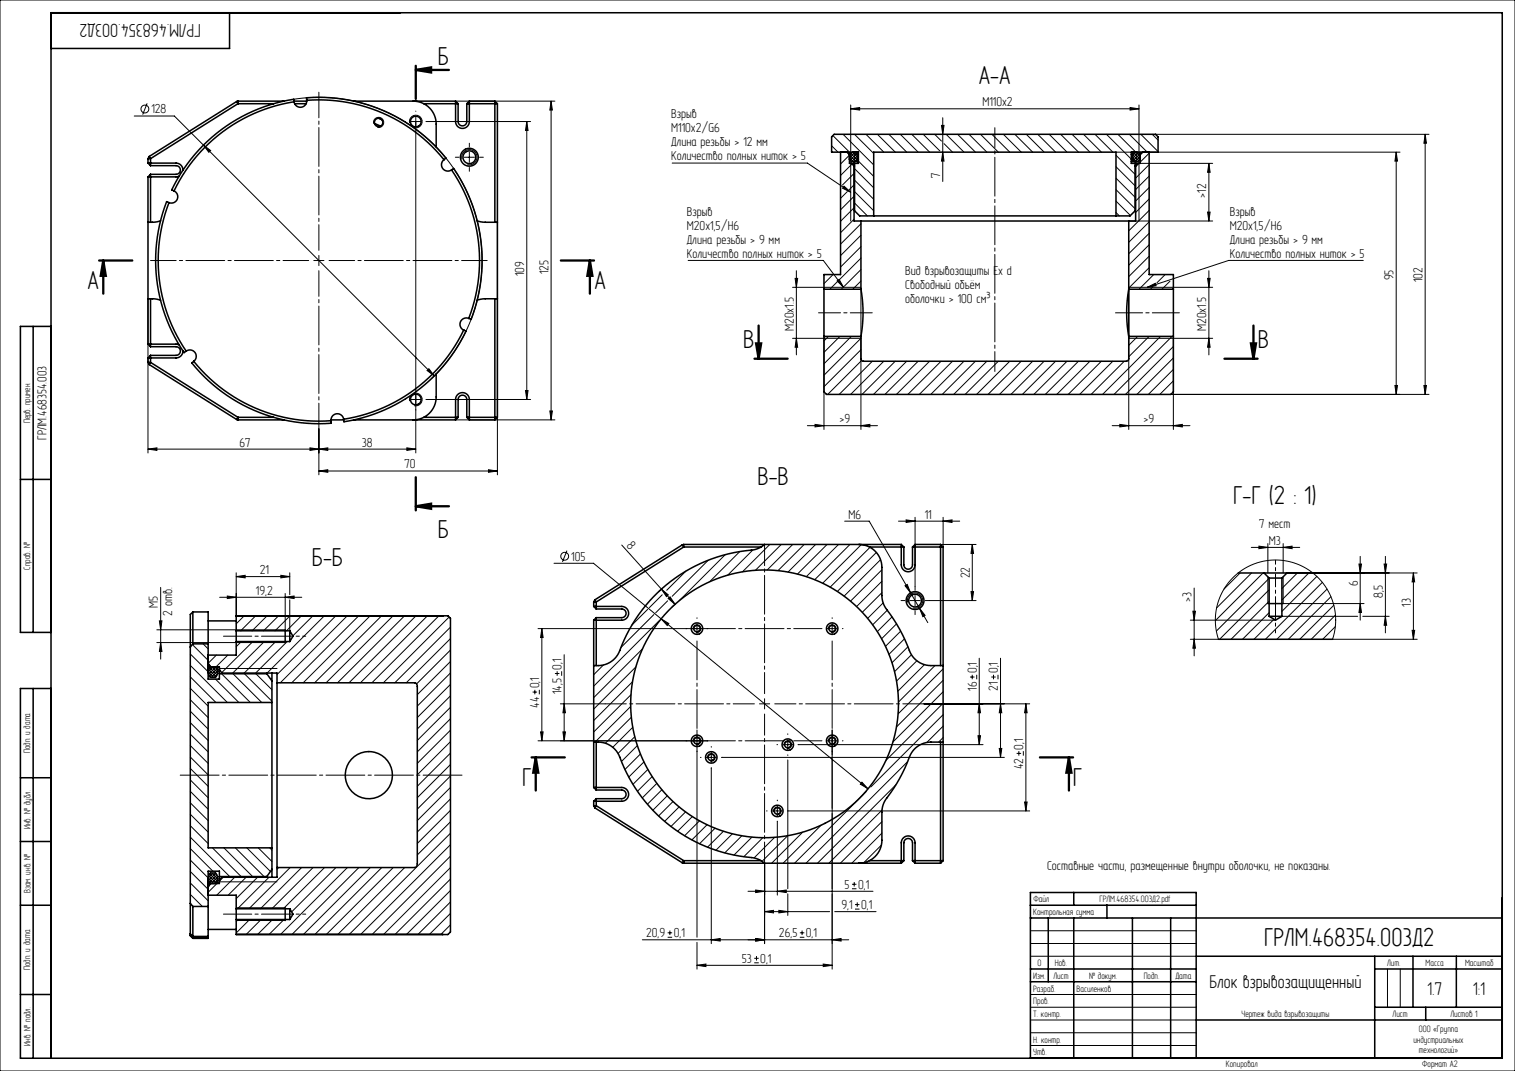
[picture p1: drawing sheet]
<svg xmlns="http://www.w3.org/2000/svg" width="594mm" height="420mm" viewBox="0 0 594 420" stroke-linecap="round" stroke-linejoin="round" font-family="sans-serif">
<g fill="none" stroke="#000" stroke-width=".39">
<path d="M0 0h594v420h-594zM115.2 38.9a64 64 0 0 1 67.2 35 64 64 0 0 1-13.2 74.6M178.6 39.7h39M216.1 39.7v125M216.1 39.7l.5 3.5h-1zM52.6 45.5h15.8l11.4 11.4M57.7 40.5l-1.8 4.4M79.8 56.9l2.8 2.1-.7 .7zM79.8 56.9l90.5 90.5M146.5 48.5a2 2 0 0 1 1.8-2.5 2 2 0 0 1 2.1 2.2 2 2 0 0 1-2.5 1.7M160.6 48.3a2.5 2.5 0 0 1 1.5-3 2.5 2.5 0 0 1 3.2 1.2 2.5 2.5 0 0 1-.3 2.7 2.5 2.5 0 0 1-2.6 .9M161 47.7h4"/>
<path d="M163 45.7v131.9M167.1 47.7h40.9M184 59.7v4M206.5 47.7l.5 3.5h-1zM206.5 47.7v109M326.1 57.2l2.5 2.5M326.6 53.2l6.5 6.5M329.7 59.7l-.1 .1M330.6 52.7l12 12M333.5 41.2v45.5M333.5 42.7h113.1M333.5 42.7l3.5-.5v1z"/>
<path d="M334.1 59.8l-4.5 4.5M334.3 59.8l1.8 1.7M335 52.7l7.6 7.5M335.2 59.9l-2.1 2.1 1.4 1.4M339.5 52.7l7 7M344 52.7l7 7M348.5 52.7l7 7M353 52.7l7 7M357.5 52.7l7 7M362 52.7l6.5 6.5M366.5 52.7l2.6 2.6M369.1 49.2h1l-.5 3.5z"/>
<path d="M369.6 59.7l.5 3.5h-1zM369.6 46.2v25M370.1 56.3l3.4 3.4M371 52.7l7 7M375.5 52.7l7 7M379.9 52.7l7 7M384.4 52.7l7 7M388.9 52.7l7 7M393.4 52.7l7 7M397.9 52.7l7 7M402.4 52.7l7 7M406.9 52.7l7 7"/>
<path d="M411.4 52.7l7 7M415.9 52.7l7 7M420.4 52.7l7 7M424.8 52.7l7 7M429.3 52.7l7 7M433.8 52.7l9.8 9.7M437.6 59.7h111.3M438.3 52.7l7 7M442.8 52.7l7 7M443.1 42.2l3.5 .5-3.5 .5zM445.2 59.8l-1.1 1.2M445.4 59.8l1.7 1.6"/>
<path d="M446.2 59.9l-2.1 2.2M446.6 41.2v45.5M447.3 52.7l6.8 6.7M451.8 52.7l2.3 2.2M453.1 52.7h107.2M547.4 59.7l.5 3.5h-1zM547.4 59.7v95M558.8 52.7l.5 3.5h-1zM558.8 52.7v102M181.1 62.4a3 3 0 0 1 2.7-3.7 3 3 0 0 1 3.2 3.2 3 3 0 0 1-3.8 2.7M182 61.7h4M263.6 63.9h53l16.9 11.5"/>
<path d="M329.6 73.3h.1M330.9 73l2.6 2.4-3.1-1.6zM332.3 75.1l-2.7 2.7M333.1 60.8l2.3 2.3M333.5 60.1l2.5 2.5M334.1 64.3l-4.5 4.5M334.9 68l-4.6 4.6M334.9 72.5l-1.9 1.9M334.9 77l-5.3 5.3M335.1 79.6l5 5.1M335.1 75.1l7.5 7.5M335.1 70.6l7.5 7.5"/>
<path d="M335.1 66.2l7.5 7.5M335.8 60.3l-2.5 2.5M336.1 62.3l-1 1M336.1 61.2l-2.1 2.1M336.6 63.2l6 6M437.6 78.9l5.6 5.6M437.6 74.4l7.5 7.5M437.6 69.9l7.5 7.5M437.6 65.4l7.5 7.5M437.6 60.9l7.5 7.5M444.1 60.7l2.4 2.4M444.1 61.8l1.5 1.6"/>
<path d="M444.6 60l2.5 2.5M445.1 64.1h30.4M446.6 64.1l-1.3 1.3M446.9 60.4l-2.5 2.5M447.1 62.4l-.8 .8M447.1 61.3l-2 2M450.6 60.1l-3.5 3.5M450.6 64.6l-5.3 5.3M450.6 69.1l-5.3 5.3M450.6 73.5l-5.3 5.3M450.6 78l-5.3 5.3M474 64.1l.5 3.5h-1z"/>
<path d="M474 64.1v22.6M195 87.2v99M334.9 81.5l-5.3 5.3M334.9 86l-5.3 5.3M337.6 87.8l-8 8M337.6 92.2l-8 8M337.6 96.7l-8 8M437.6 83.3l1.3 1.4M442.6 86.7h32.9M450.6 82.5l-8 8M450.6 87l-8 8M450.6 91.5l-8 8"/>
<path d="M450.6 96l-8 8M473.5 83.2h1l-.5 3.5zM58 117.2v60.4M123 102.2h4M125 100.2v4M269.8 102.1h53l7.9 10.6M311.7 109.2h1l-.5 3.5zM312.2 106.2v33M326.5 107.8l-3.4 3.4M328.2 110.2l.8-.6 1.7 3.1zM328.4 110.4l-3 3M330.3 113l-.4 .4"/>
<path d="M337.6 101.2l-8.5 8.5M337.6 105.7l-6.6 6.5M337.6 110.2l-3.3 3.2M337.6 112.7h-26.9M337.6 113.4v55M442.6 113.4v55M442.6 112.7h32.9M449.8 112.7l3.2-1.6 .3 .9zM450.6 100.5l-8 8M450.6 105l-8 8M452 112.5l-.9 .9M452.4 107.7l-5.8 5.7"/>
<path d="M456.8 107.7l-3.2 3.2M458.7 110.3l-3.1 3.1M473.5 109.2h1l-.5 3.5zM474 106.2v33M534.5 102.1h-52.8l-31.9 10.6M312.2 132.7l.5 3.5h-1zM323.1 131.9v36.5M324.8 131.9l-1.7 1.8M329.3 131.9l-6.2 6.3M333.8 131.9l-10.7 10.8M337.6 132.7l-14.5 14.5M337.6 137.1l-14.5 14.6"/>
<path d="M337.6 132.7h-26.9M442.6 132.7h32.9M446.1 131.9l-3.5 3.5M450.6 131.9l-8 8M455 131.9l-22.7 22.8M459.5 131.9l-22.7 22.8M460.1 135.9l-18.8 18.8M460.1 131.9v36.5M474 132.7l.5 3.5h-1zM161 156.7h4M161.2 155a2.5 2.5 0 0 0-.6 2.3M162.1 154.4a2.5 2.5 0 0 1 3.4 2.1 2.5 2.5 0 0 1-3.1 2.6"/>
<path d="M167.1 156.7h40.9M167.4 145.3l.8-.7 2.1 2.8zM206 153.2h1l-.5 3.5zM337.8 141.4l-13.3 13.3M342 141.7l-13 13M346.5 141.7l-13 13M351 141.7l-13 13M355.5 141.7l-13 13M360 141.7l-13 13M364.5 141.7l-13 13M369 141.7l-13 13M373.4 141.7l-13 13"/>
<path d="M377.9 141.7l-13 13M382.4 141.7l-13 13M386.9 141.7l-13 13M391.4 141.7l-13 13M395.9 141.7l-13 13M400.4 141.7l-13 13M404.9 141.7l-13 13M409.4 141.7l-13 13M413.9 141.7l-13 13M418.4 141.7l-13 13M422.8 141.7l-13 13M427.3 141.7l-13 13"/>
<path d="M431.8 141.7l-13 13M436.3 141.7l-13 13M440.8 141.7l-13 13M459.1 154.7h101.2M460.1 140.4l-14.3 14.3M460.1 144.9l-9.8 9.8M460.1 149.4l-5.4 5.3M546.9 151.2h1l-.5 3.5zM558.3 151.2h1l-.5 3.5zM58 176.1l3.5-.5v1zM58 176.1h105M121.5 175.6l3.5 .5-3.5 .5z"/>
<path d="M125 168.2v18M125 176.1l3.5-.5v1zM159.5 175.6l3.5 .5-3.5 .5zM178.6 164.7h39M215.6 161.2h1l-.5 3.5zM316.6 166.9h27.5M319.6 166.4l3.5 .5-3.5 .5zM337.6 166.9l3.5-.5v1zM436.1 166.9h30.5M439.1 166.4l3.5 .5-3.5 .5zM460.1 166.9l3.5-.5v1zM125 184.7l3.5-.5v1z"/>
<path d="M125 184.7h70M191.5 184.2l3.5 .5-3.5 .5zM222.3 215.9l-1.8 4.4M243.8 213.7l20.9 23.3M277.7 219.7l-14.2 14.1M284.4 217.5l-18.1 18.1M290.1 216.3l-11.9 11.8M295.2 215.7l-9.9 9.9M301.8 213.5l-10.7 10.7M306.3 213.5l-10.1 10.1M310.8 213.5l-10 10M315.3 213.5l-10.3 10.3"/>
<path d="M319.8 213.5l-10.8 10.8M324.3 213.5l-11.6 11.6M328.8 213.5l-12.7 12.6M331.2 204.4h9.6l16.2 28.1M333.3 213.5l-13.9 13.8M337.7 213.6l-15.1 15.1M341.1 214.6l-15.6 15.7M343.6 216.6l-15.3 15.3M345.2 219.5l-14.2 14.3M352.3 204.4h24M355.3 203.9l3.5 .5-3.5 .5zM358.8 202.9v27.1"/>
<path d="M368.8 213.5h13.9M369.8 204.4l3.5-.5v1zM369.8 202.9v11.6M381.2 213.5l.5 3.5h-1zM381.2 213.5v22M490.6 214.7h19M493.6 214.2l3.5 .5-3.5 .5zM497.1 213.2v11.5M503.1 214.7l3.5-.5v1zM503.1 213.2v11.5M533.3 218.2v25M543.2 218.2v30"/>
<path d="M63 230.3v28.2M86.1 234.2h32.2M89.1 233.7l3.5 .5-3.5 .5zM92.6 226.1l3.5-.5v1zM92.6 224.6v16.9M92.6 226.1h21M110.1 225.6l3.5 .5-3.5 .5zM111.8 234.2l3.5-.5v1zM111.8 232.7v14.3h-50.3M113.6 224.6v8.6M113.6 235.2v12.2M217.2 220.9h15.5l107.6 88.4"/>
<path d="M253.9 239l-6.2 6.2M259.3 231l2.7 2.3-.7 .7zM259.3 231l-1.1 1M259.6 233.3l-5 5M261.8 235.6l-4.7 4.7M262 234.7l.7-.7 2 3zM264.7 237l-1.1 1M268.9 224l-7.5 7.5M345.8 223.4l-12.3 12.4M345.8 227.9l-10 10M345.8 232.4l-7.7 7.7M346.3 236.4l-6.1 6.1"/>
<path d="M347.9 239.3l-5.7 5.7M354.8 229.7l.9-.5 1.3 3.3zM355.9 236.3a3 3 0 0 1 2.6-3.8 3 3 0 0 1 3.3 3.3 3 3 0 0 1-3.8 2.6M356.8 235.5h4M357 232.5l6.8 11.7M358.8 233.5v4M360.5 238.5l2.2 2.8-.9 .5zM364.3 235.5h18.4M380.7 232h1l-.5 3.5zM467.7 239.7h1l-.5 3.5zM468.2 230.6v26.6M486.2 224.7l-6.3 6.3"/>
<path d="M490.7 224.7l-13.7 13.7M495.2 224.7l-18.7 18.7M497.1 226.2v10.5M497.6 226.8l-20.7 20.7M497.6 231.3l-19.4 19.4M497.6 235.8l-14.9 14.9M503.1 226.2v10.5h31.7M504.6 224.7h51.1M508.7 224.7l-6.1 6.1M513.2 224.7l-10.6 10.6M516.3 226.1l-13.7 13.7M518.5 228.4l-22.3 22.3"/>
<path d="M520.3 231l-19.7 19.7M521.8 234l-16.7 16.7M523 237.4l-13.4 13.3M532.8 221.2h1l-.5 3.5zM533.3 236.7l.5 3.5h-1zM542.7 221.2h1l-.5 3.5zM554.2 224.7l.5 3.5h-1zM554.2 224.7v26M62.5 243.5h1l-.5 3.5zM63 252l.5 3.5h-1zM74.6 256.5l7 7M75.4 252.8l6.2 6.2"/>
<path d="M79.6 252.5l2 2M84.8 256.9l-3.2 3.2M89.3 256.9l-4.6 4.6M94.6 251.6l-2 2M95.7 241.5l-3.1 3.1M99.1 251.6l-12.2 12.2M100.2 241.5l-5.8 5.9M103.6 251.6l-12.3 12.3M104.7 241.5l-5.9 5.9M108.1 251.6l-12.4 12.3M109.2 241.5l-5.9 5.9M111.8 252h-50.3"/>
<path d="M112.6 251.6l-12.4 12.3M113.7 241.5l-5.9 5.9M118.2 241.5l-5.9 5.9M122.6 241.5l-7.8 7.9M127.1 241.5l-22.4 22.4M131.6 241.5l-23 23.1M136.1 241.5l-26.2 26.3M140.6 241.5l-26.2 26.3M145.1 241.5l-26.2 26.3M149.6 241.5l-26.2 26.3M154.1 241.5l-26.2 26.3M158.6 241.5l-26.3 26.3"/>
<path d="M163.1 241.5l-26.3 26.3M167.5 241.5l-26.2 26.3M172 241.5l-26.2 26.3M176.1 242l-25.8 25.8M176.6 245.9l-21.8 21.9M176.6 250.4l-17.3 17.4M176.6 254.9l-13.3 13.3M176.6 259.4l-13 13M210.9 246.5h66.6M212.4 246.5v44M212.4 246.5l.5 3.5h-1zM221.2 256.8v33.7"/>
<path d="M251.9 254.5l-19.1 19.1M256.4 241l-13 12.9M258.3 243.6l-25.5 25.5M259.2 242.7l3 1.8-.6 .8zM271.8 246.9a1.5 1.5 0 0 1 1.3-1.9 1.5 1.5 0 0 1 1.7 1.6 1.5 1.5 0 0 1-1.9 1.4M273.3 244.5v4M324.8 246.9a1.5 1.5 0 0 1 1.3-1.9 1.5 1.5 0 0 1 1.7 1.6 1.5 1.5 0 0 1-1.9 1.4M349.8 241.9l-5.8 5.8M351.5 244.7l-5.8 5.8M353.1 247.5l-5.9 6M354.6 250.5l-6 6.1M356 253.6l-6.3 6.3"/>
<path d="M357.4 256.8l-6.7 6.6M359.5 259.1l-8 8M383.9 258.1v33.9M392.3 258.1v38.9M466.7 243.2h33.4M468.2 250.7l.5 3.5h-1zM497.6 240.3l-10.4 10.4M499.5 242.8l-7.8 7.9M502.6 241.7h29.7M523.6 245.7l-5 5M523.6 241.2l-9.5 9.5M534.3 241.7h10.4"/>
<path d="M543.2 241.7l.5 3.5h-1zM553.7 247.2h1l-.5 3.5zM555.7 250.7h-33.2l1.1-5.5-.2-5.5-1.5-5.5-2.6-4.8-3.8-4.1-4.6-3.1-5.2-1.9-5.6-.7-5.6 .7-5.1 1.9-4.7 3.1-3.8 4.1-2.7 5-1.4 5.2-.2 5.7 1.1 5.4h-11M74.6 278.9l7 7M74.6 274.4l7 7M74.6 269.9l7 7M74.6 265.4l10.1 10.1M74.6 260.9l14.6 14.6M81.7 263.6l2.1 2M81.8 262.6l2.9 2.8M82.1 265.1l.6 .5M82.2 261.8l2.9 2.9"/>
<path d="M83 261.5l2.3 2.3M83.6 261.5l-1.9 1.9M84.1 261.5l1 1M84.5 266.3l9.1 9.2M84.6 261.6l-2.8 2.8M85 262.3l-2.8 2.9M85.2 264.4l-1.2 1.2M85.3 263.2l-2.4 2.4M86 262.2h22.6M86.9 264.2l11.2 11.3M91.4 264.2l11.2 11.3M95.8 264.2l10.8 10.8"/>
<path d="M100.3 264.2l6.3 6.3M176.6 263.9l-13 13M176.6 268.4l-13 13M176.6 272.9l-13 13M176.6 277.4l-13 13M208.8 271.4h1.8M209.7 270.5v1.8M211.5 270.5v1.8M217.6 264.1h1.7M218.5 263.2v1.8M219.7 276h17.6M220.2 263.2v1.8"/>
<path d="M221.2 276l.5 3.5h-1zM236.6 260.8l-3.8 3.8M247.3 277l-14 14M247.4 272.4l-14.6 14.7M248 267.3l-15.2 15.3M249.3 261.5l-16.5 16.6M297.8 276h4M299.8 274v4M362.3 276h41.4M362.5 260.6l-10.5 10.5M366.6 261l-14.3 14.3M369.8 262.3l-17.7 17.7"/>
<path d="M369.8 266.8l-18.3 18.3M369.8 271.3l-19.7 19.7M369.8 275.8l-22.4 22.4M380.3 265.5h1.8M381.2 264.6v1.8M382.9 264.6v1.8M383.9 276l.5 3.5h-1zM388.7 265.5h1.7M389.5 264.6v1.8M391.3 264.6v1.8M392.3 276l.5 3.5h-1zM402.2 276v42"/>
<path d="M402.2 276l.5 3.5h-1zM74.6 296.9l7 7M74.6 292.4l7 7M74.6 287.9l7 7M74.6 283.4l7 7M176.6 281.9l-13 13M176.6 286.4l-13 13M176.6 290.8l-13 13M176.6 295.3l-13 13M176.6 299.8l-13 13M210.9 290.5h66.6M211.9 287h1l-.5 3.5z"/>
<path d="M220.7 287h1l-.5 3.5zM247.5 281.3l-10.2 10.2M248.1 285.2l-7.8 7.9M248.9 288.9l-6.6 6.6M249.9 292.4l-6.2 6.2M251.1 295.7l-6.1 6.1M252.5 298.8l-6 5.9M271.8 290.9a1.5 1.5 0 0 1 1.3-1.9 1.5 1.5 0 0 1 1.7 1.6 1.5 1.5 0 0 1-1.9 1.4M273.3 286.3v3.2M273.3 291.5v76M276.9 297h4M277.4 297.4a1.5 1.5 0 0 1 1.3-1.9 1.5 1.5 0 0 1 1.7 1.6 1.5 1.5 0 0 1-1.9 1.4"/>
<path d="M278.9 295v4M283.1 297h110.7M306.9 292h4M307.4 292.4a1.5 1.5 0 0 1 1.3-1.9 1.5 1.5 0 0 1 1.7 1.6 1.5 1.5 0 0 1-1.9 1.4M308.9 290v4M308.9 298v50.5M313.1 292h72.3M324.8 290.9a1.5 1.5 0 0 1 1.3-1.9 1.5 1.5 0 0 1 1.7 1.6 1.5 1.5 0 0 1-1.9 1.4M326.3 286.3v93.8M355.9 298.7l-39.9 39.8M369.8 280.3l-28.4 28.3M369.8 284.8l-6.4 6.4"/>
<path d="M369.8 289.3l-1.8 1.7M383.4 288.5h1l-.5 3.5zM391.8 293.5h1l-.5 3.5zM398.6 295.5h1.8M399.5 294.6v1.7M401.2 294.6v1.7M74.6 319.3l7 7M74.6 314.8l7 7M74.6 310.3l7 7M74.6 305.8l7 7M74.6 301.4l7 7M176.6 304.3l-13 13"/>
<path d="M176.6 308.8l-13 13M176.6 313.3l-13 13M176.6 317.8l-13 13M254 301.7l-5.8 5.9M255.7 304.5l-5.8 5.8M257.5 307.2l-5.7 5.7M259.5 309.7l-5.7 5.7M261.6 312.1l-5.6 5.6M263.9 314.3l-5.7 5.7M266.3 316.4l-5.7 5.7M268.8 318.4l-5.7 5.7M278.9 301.3v68.7"/>
<path d="M302.8 318h4M303.3 318.4a1.5 1.5 0 0 1 1.3-1.9 1.5 1.5 0 0 1 1.7 1.6 1.5 1.5 0 0 1-1.9 1.4M304.8 316v4M309 318h94.7M337.9 306.7l2.4 2.6-3-1.8zM339.6 310.4l-28.1 28.1M345.8 317.7l-20.8 20.8M351.3 307.7l-30.8 30.8M401.7 314.5h1l-.5 3.5zM74.6 337.3l7 7M74.6 332.8l8.9 8.8M74.6 328.3l15.5 15.4"/>
<path d="M74.6 323.8l7 7M83.3 332.5l11.3 11.2M87.8 332.5l11.2 11.2M92.3 332.5l11.2 11.2M96.8 332.5l9.2 9.3M101.2 332.5l5.4 5.3M105.7 332.5l.9 .9M176.6 322.3l-13 13M176.6 326.8l-39.6 39.6M176.6 331.3l-35.2 35.1M176.6 335.7l-30.7 30.7M271.5 320.2l-5.8 5.8"/>
<path d="M274.3 321.9l-5.9 5.9M277.2 323.4l-5.9 6M280.4 324.8l-6.1 6.1M283.7 326l-6.3 6.2M287.1 327l-6.4 6.4M290.9 327.8l-6.7 6.7M294.8 328.3l-7 7M299.1 328.5l-7.5 7.5M299.8 338.5v31.5M303.7 328.4l-8.1 8M304.8 322.3v28.7M308.8 327.7l-10 10.1"/>
<path d="M314.7 326.3l-12.2 12.2M322 323.6l-15 14.9M345.6 331.4l-6.9 6.9M345.8 322.2l-16.3 16.3M345.8 326.7l-11.8 11.8M74.6 350.7l4.7 4.8M74.6 346.3l7 7M74.6 341.8l7 7M81.7 344.4l2.1 2.1M81.9 343.4l2.8 2.8M82 345.8l.7 .7M82.3 342.7l2.8 2.8"/>
<path d="M83.1 342.3l2.2 2.3M83.6 342.3l-1.9 1.9M84.2 342.3l.9 .9M84.6 342.5l-2.8 2.7M85 343.1l-2.9 2.9M85.1 346.5l-3.5 3.4M85.2 345.2l-1.3 1.3M85.3 344l-2.5 2.5M86 345.8h22.6M87.5 344l-1.5 1.5M92 344l-7 7.1M92.6 356h19.2"/>
<path d="M96.5 344l-7 7.1M101 344l-8.4 8.4M105.5 344l-12.4 12.4M109.3 340.2l-.7 .7M113.8 340.2l-16.2 16.2M118.3 340.2l-16.2 16.2M122.8 340.2l-16.2 16.2M127.2 340.2l-16.1 16.2M131.7 340.2l-17.4 17.4M136.2 340.2l-26.2 26.2M140.7 340.2l-26.2 26.2M145.2 340.2l-26.2 26.2"/>
<path d="M149.7 340.2l-26.2 26.2M154.2 340.2l-26.2 26.2M158.7 340.2l-26.2 26.2M176.6 340.2l-26.2 26.2M176.6 344.7l-21.7 21.7M176.6 349.2l-17.2 17.2M176.6 353.7l-12.7 12.7M176.6 358.2l-8.2 8.2M293.3 349.5h49M296.3 349l3.5 .5-3.5 .5zM299.8 357.5l3.5-.5v1zM299.8 357.5h25.5"/>
<path d="M304.8 349.5l3.5-.5v1zM305.4 357l3.5 .5-3.5 .5zM308.9 350.5v8.5M327.3 357.5h16.2M334 348.5h1.8M334 346.8h1.8M334.9 345.9v1.8M335.2 356.5h1.8M335.2 354.7h1.8M336.1 353.9v1.7M92.6 361h19.2M93.4 360.6l-.8 .8"/>
<path d="M97.9 360.6l-5.3 5.3M102.4 360.6l-5.9 5.8M106.9 360.6l-5.9 5.8M111.4 360.6l-5.9 5.8M176.6 362.7l-3.7 3.7M251.8 368.5h81M261.8 367.6h1.7M261.8 365.8h1.7M262.7 364.9v1.8M273.3 378.6l3.5-.5v1zM273.3 369.5v10.6M273.3 378.6h53"/>
<path d="M278.9 368.5l3.5-.5v1zM295.7 377.6h1.8M295.7 375.8h1.8M296.3 368l3.5 .5-3.5 .5zM296.6 374.9v1.8M313.6 367.6h1.8M313.6 365.8h1.8M314.5 364.9v1.8M322.8 378.1l3.5 .5-3.5 .5zM326.3 368.5l3.5-.5v1zM404 365h65M404 370h65"/>
<path d="M404 375h65M544 380v15M549 380v15M404 400h65M404 395h65M404 390h65M404 410h65M404 405h65"/>
<circle cx="56.8" cy="42.7" r="1.54"/>
<circle cx="221.4" cy="218.1" r="1.54"/>
</g>
<path d="M442.6 113.4v18.5M497.6 236.7h5M111.8 247.4v4.2M111.8 356.4v4.2" fill="none" stroke="#000" stroke-width=".6" stroke-linecap="butt"/>
<path d="M163 27.4l6-1v2zM40.5 102.2l1 6h-2zM231.3 102.2l1 6h-2zM296.4 134.7h2l-1 6zM490.5 134.7h2l-1 6zM163 198.5l6-1v2zM210.1 297l1 6h-2zM419.1 297l1 6h-2z" fill="none" stroke="#000" stroke-width=".9" stroke-linecap="butt"/>
<path d="M125 98.2v-62M121 102.2h-62M125 106.2v62M129 102.2h62" fill="none" stroke="#000" stroke-width=".39" stroke-dasharray="15.2 1.3 1.3 1.3" stroke-dashoffset="5.2"/>
<g fill="none" stroke="#000" stroke-width=".39" stroke-dasharray="15.2 1.3 1.3 1.3">
<path d="M159 47.7h-.1M163 43.7v-.1M163 51.7v.1M167 47.7h.1M184 57.7v-1.5M180 61.7h-1.5M184 65.7v1.5M188 61.7h1.5M159 156.7h-.1M163 152.7v-.1M167 156.7h.1M163 160.7v.1"/>
<path d="M354.8 235.5h-1.5M358.8 231.5v-1.5M358.8 239.5v1.5M362.8 235.5h1.5M269.3 246.5h-.3M273.3 242.5v-.2M326.3 246.5v-2M326.3 246.5h-2M326.3 246.5v2M326.3 246.5h2M326.3 242.5v-.2M330.3 246.5h.2"/>
<path d="M269.3 290.5h-.3M273.3 290.5v-2M273.3 290.5h-2M273.3 290.5v2M273.3 290.5h2M273.3 294.5v.3M274.9 297h-.3M278.9 293v-.2M282.9 297h.2M304.9 292h-.3M308.9 288v-.2M308.9 296v.3"/>
<path d="M312.9 292h.2M326.3 290.5v-2M326.3 290.5h-2M326.3 290.5v2M326.3 290.5h2M326.3 294.5v.3M330.3 290.5h.2M278.9 301v.3M300.8 318h-.3M304.8 314v-.2M308.8 318h.2M304.8 322v.3"/>
</g>
<path d="M295.8 276h-58.5M299.8 272v-58.5M303.8 276h58.5M299.8 280v58.5" fill="none" stroke="#000" stroke-width=".39" stroke-dasharray="15.2 1.3 1.3 1.3" stroke-dashoffset="6.9"/>
<path d="M277.3 246.5h45M277.3 290.5h45" fill="none" stroke="#000" stroke-width=".39" stroke-dasharray="15.2 1.3 1.3 1.3" stroke-dashoffset="4.2"/>
<path d="M273.3 286.5v-36M326.3 286.5v-36" fill="none" stroke="#000" stroke-width=".39" stroke-dasharray="15.2 1.3 1.3 1.3" stroke-dashoffset="-.9"/>
<g fill="none" stroke="#000" stroke-width=".6">
<path d="M90 5v14h-70M92.8 39.8l.5 .9M92.8 39.8l-34.3 21.6M93.3 39.7h17.9M93.3 39.7v1M93.3 39.7l-.5 .1M115.3 39.7h5M115.3 39.9l-.1-1a64 64 0 0 0-47.9 35.6l.9 .4M115.3 39.9h.1M115.3 39.9a63 63 0 0 0-47.1 35M120.3 39.3l-.2-1a64 64 0 0 1 54.8 23.7l-.8 .6M120.3 39.3h.1"/>
<path d="M120.3 39.3a63 63 0 0 1 53.8 23.3M120.3 39.3a2.5 2.5 0 0 1-2.2 2.8 2.5 2.5 0 0 1-2.8-2.2M138.8 39.7h39.8M162 39.7a9 9 0 0 1 9 9v9M178.6 39.7v8a2.7 2.7 0 0 0 2.7 2.7 2.7 2.7 0 0 0 2.7-2.7v-8M178.6 39.7l1 1M184 39.7h10M184 39.7l-1 1M194 39.7v47.5M194 39.7l1 1M93.3 40.7h14M93.3 40.7l-34.3 21.5"/>
<path d="M115.5 40.7h4.5M146.8 48.4l2.4 1.1M148.4 46.4l1.3 .5M166.1 40.7h13.5M179.6 40.7v7a1.7 1.7 0 0 0 1.7 1.7 1.7 1.7 0 0 0 1.7-1.7v-7M183 40.7h12M195 40.7v123M329.6 59.7v48h-6.5v5.7M332.1 59.7l1 1M334.6 59.8h2M443.6 59.8h2M448.1 59.7l-1 1"/>
<path d="M450.6 59.7v48h9.5v5.7M58 64h11a2.7 2.7 0 0 1 2.7 2.7M58 62.2v1.8M58 69.4v65.6M58 64l1 1M58 62.2h1M58.5 61.4l.5 .8M58.5 61.4l-.5 .8M59 65h10a1.7 1.7 0 0 1 1.7 1.7 1.7 1.7 0 0 1-1.7 1.7h-10M59 62.2v2.8M59 68.4v18.8M59 68.4l-1 1"/>
<path d="M66.3 79.5l-1-.4a64 64 0 0 0 6.9 59.2l.8-.6M66.3 79.5a63 63 0 0 0 6.7 58.2M68.2 74.9h.1M68.2 74.9a2.5 2.5 0 0 1 1.3 3.2 2.5 2.5 0 0 1-3.2 1.4M70.2 69.1l-1.2 .3h-11M174.1 62.6a2.5 2.5 0 0 0-.5 3.5 2.5 2.5 0 0 0 3.4 .5M174.1 62.6h.1M177 66.6a63 63 0 0 1 6.8 58.3M177 66.6l.8-.6a64 64 0 0 1 6.9 59.3l-.9-.4M333.1 62.5a1.8 1.8 0 0 0 3 0M333.9 64.1h1.2M333.9 64.1l1 1"/>
<path d="M334.6 63.4h2M334.9 65.1h.2M334.9 65.1v21.6h2.7M335.1 64.1h1.5v-4.4h-10.5v-6l1-1h126l1 1v6h-10.5v4.4h1.5M335.1 64.1v18.6l2 2h5.5M336.1 62.5h.5M336.1 60.6h.5M336.1 60.6a1.8 1.8 0 0 0-3 0v3.5h.8M336.1 60.6v1.9M443.6 63.4h2M443.6 62.5h.5M443.6 60.6h.5"/>
<path d="M444.1 62.5a1.8 1.8 0 0 0 3 0M444.1 60.6a1.8 1.8 0 0 1 3 0v3.5h-.8M444.1 60.6v1.9M445.1 65.1h.2M445.1 64.1h1.2M445.1 64.1v18.6l-2 2h-5.5M445.3 65.1v21.6h-2.7M446.3 64.1l-1 1M62.9 86.6l-2.2 .5-2.7 .1M187.1 86.6l2.2 .5 5.7 .1M337.6 86.7h105M337.6 86.7v26.7"/>
<path d="M342.6 84.7h95M342.6 84.7v-25h95v25M442.6 86.7v26.7M58 117.2h2.7l2.2 .5M59 117.2v18.8M194 117.2v47.5M195 117.2h-5.7l-2.2 .5M323.1 113.4v18.5M323.1 113.4h14.5M337.6 113.4a52.5 52.5 0 0 1 0 18.5M442.6 113.4a52.5 52.5 0 0 0 0 18.5M442.6 113.4h17.5"/>
<path d="M460.1 113.4v18.5M13 128v120M20 128h-12v120h12M58 135h11l1.2 .3M58 135l1 1M59 136h10a1.7 1.7 0 0 1 1.7 1.7 1.7 1.7 0 0 1-1.7 1.7h-10M59 139.4v2.7M59 139.4l-1 1M71.7 137.6a2.7 2.7 0 0 1-2.7 2.8h-11M73 137.7a2.5 2.5 0 0 1 3.5 .5 2.5 2.5 0 0 1-.5 3.5M181.8 129.5a63 63 0 0 1-47.1 34.9M181.8 129.5h.1"/>
<path d="M181.8 129.5l.9 .4a64 64 0 0 1-47.8 35.5l-.2-1M183.8 124.9a2.5 2.5 0 0 0-3.3 1.3 2.5 2.5 0 0 0 1.3 3.3M183.8 124.9h.1M323.1 131.9h14.5M323.1 131.9v21.8l1 1h135l1-1v-21.8M442.6 131.9l-.1 9-.4 .6-.5 .2h-103l-.6-.2-.4-.6v-9M442.6 131.9h17.5M58 140.4v1.7M58 142.1h1M58 142.1l.5 .9M58.5 143l34.3 21.5M59 142.1l34.3 21.6"/>
<path d="M59 142.1l-.5 .9M75.9 141.7l-.7 .6a64 64 0 0 0 54.7 23.7l-.1-1M76 141.7a63 63 0 0 0 53.8 23.3M76 141.7h-.1M171 146.7v9a9 9 0 0 1-9 9M92.8 164.5l.5 .2M93.3 164.7h17.9M93.3 163.7h14M93.3 163.7l-.5 .8M93.3 163.7v1M129.8 164.7h5M134.7 164.4a2.5 2.5 0 0 0-2.7-2.1 2.5 2.5 0 0 0-2.2 2.7"/>
<path d="M138.8 164.7h39.8M166.1 163.7h13.5M178.6 164.7v-8a2.7 2.7 0 0 1 2.7-2.7 2.7 2.7 0 0 1 2.7 2.7v8M179.6 163.7v-7a1.7 1.7 0 0 1 1.7-1.7 1.7 1.7 0 0 1 1.7 1.7v7M179.6 163.7l-1 1M183 163.7h12M183 163.7l1 1M184 164.7h10M195 163.7l-1 1M8 188h12M267.5 213.7l-34.3 21.5M267.5 213.7l.6 .8"/>
<path d="M268.1 213.5h85.3M268.1 214.5l-34.3 21.6M268.1 214.5h30.3M268.1 213.5v1M268.1 213.5l-.6 .2M299.8 213.5a9 9 0 0 1-5.2 2.2 60.7 60.7 0 0 0-52 40.3 9.4 9.4 0 0 1-9.8 5M336.8 213.5a9 9 0 0 1 9 9v11a9 9 0 0 0 1.9 5.5 70.8 70.8 0 0 1 9.7 17.8 9 9 0 0 0 7.6 4.2h4.8M340.9 214.5h13.5M353.4 213.5v8a2.7 2.7 0 0 0 2.7 2.7 2.7 2.7 0 0 0 2.7-2.7v-8M353.4 213.5l1 1M354.4 214.5v7a1.7 1.7 0 0 0 1.7 1.7 1.7 1.7 0 0 0 1.7-1.7v-7M357.8 214.5h12"/>
<path d="M358.8 213.5h10M358.8 213.5l-1 1M368.8 213.5v47.5M368.8 213.5l1 1M369.8 214.5v123M75.6 240v12.5M75.6 240l-1 1v12.7M75.6 240h6v12.5M232.8 237.8h11a2.7 2.7 0 0 1 2.7 2.7 2.7 2.7 0 0 1-2.7 2.7h-11M232.8 236.1v1.7M232.8 236.1h1M232.8 237.8l1 1"/>
<path d="M233.2 235.2l.6 .9M233.2 235.2l-.4 .9M233.8 238.8h10a1.7 1.7 0 0 1 1.7 1.7 1.7 1.7 0 0 1-1.7 1.7h-10M233.8 236.1v2.7M485.5 224.7h10.1M495.6 224.7h9M495.6 224.7l2 2M497.1 236.7h.5M497.6 226.7h5M497.6 226.7v15M502.6 236.7h.5M502.6 226.7v15"/>
<path d="M504.6 224.7h10.1M504.6 224.7l-2 2M74.6 253.7v100.5M75.6 252.5l-1 1.2M75.6 252.5h6M81.6 243.5h11M81.6 252.5v13.8h4.4v-2.1M92.6 247.4v4.2M92.6 241.5h.1M92.6 241.5h83l1 1v123l-1 1-83-.1M92.6 251.6v5.3h-11M92.6 241.5v5.9"/>
<path d="M92.6 251.6h21M92.6 247.4h21M111.8 247v.4M111.8 251.6v.4M113.6 247.4v4.2M113.6 247.4l1.3 2.1-1.3 2.1M173.6 241.5h.1M232.8 243.2v65.6M233.8 242.2v18.8M233.8 242.2l-1 1M477.7 250.7h44.8M497.6 241.7h5"/>
<path d="M497.6 241.7l2.5 1.5 2.5-1.5M13 270v145M20 270h-12v145h581v-410h-569v410M81.6 260.2l1 1.3M81.7 260.3v3.3M82.5 261.5a3 3 0 0 0 0 4.1h2a3 3 0 0 0 0-4.1M82.5 261.3v.2M82.5 261.5h3.5v1.1M85.3 261.5v2.1M86 262.6v1.6M86 264.2h18.6M86 262.6l1 1.3h21.6v3.9"/>
<path d="M104.6 264.2l2 2.8M104.6 263.9v.3M106.6 263.9v3.1M106.6 275.5v57M106.6 267v8.5M106.6 275.5h-25v57h25M108.6 267.8h54l.7 .3 .3 1.1v69.5l-.3 1.1-.7 .4h-54M108.6 267.8v72.4M232.8 291a9.8 9.8 0 0 1 11 8 60.9 60.9 0 0 0 52.2 37.5l2 .8 1.8 1.2M233.8 291v18.8M368.8 291v47.5M369.8 291h-4.8a9 9 0 0 0-8.4 5.9 67.3 67.3 0 0 1-9.8 17.3l-1 3.6v11.7a9 9 0 0 1-9 9"/>
<path d="M8 305h12M232.8 308.8h11a2.7 2.7 0 0 1 2.7 2.7 2.7 2.7 0 0 1-2.7 2.7h-11M232.8 314.2v1.8M232.8 308.8l1 1M232.8 316h1M232.8 316l.4 .8M233.2 316.8l34.3 21.6M233.8 309.8h10a1.7 1.7 0 0 1 1.7 1.7 1.7 1.7 0 0 1-1.7 1.7h-10M233.8 313.2v2.8M233.8 316l34.3 21.5M233.8 316l-.6 .8M233.8 313.2l-1 1"/>
<path d="M8 330h12M106.6 332.5v8.4M267.5 338.4l.6 .1M268.1 338.5h85.3M268.1 337.5v1M268.1 337.5h30.3M268.1 337.5l-.6 .9M340.9 337.5h13.5M353.4 338.5v-8a2.7 2.7 0 0 1 2.7-2.7 2.7 2.7 0 0 1 2.7 2.7v8M354.4 337.5v-7a1.7 1.7 0 0 1 1.7-1.7 1.7 1.7 0 0 1 1.7 1.7v7M354.4 337.5l-1 1M357.8 337.5h12"/>
<path d="M357.8 337.5l1 1M358.8 338.5h10M369.8 337.5l-1 1M8 355h12M74.6 354.2v12M74.6 354.2l1 1.3M75.6 355.5v11.7M75.6 355.5h6M81.6 355.5v11.7M81.6 351.1h11v5.3M81.7 344.4v3.3M82.5 346.5a3 3 0 0 1 0-4.1h2a3 3 0 0 1 0 4.1"/>
<path d="M82.5 346.5v.1M82.6 346.5l-1 1.3M85.3 344.4v2.1M86 343.7v1.7M86 345.4v1.1h-3.5M86 343.7v-2.1h-4.4v13.9M86 343.7h18.6M92.6 356.4v4.2M92.6 356.4h21M104.6 343.7v.3M106.6 340.9v3.1M106.6 340.9l-2 2.8"/>
<path d="M108.6 340.2v3.8h-21.6l-1 1.4M111.8 356v.4M113.6 356.4v4.2M113.6 356.4l1.3 2.1-1.3 2.1M404 360h185M404 355h65M411 360v25M421 350v5M421 360v55M434 355v5M444 360v55M459 360v55"/>
<path d="M74.6 366.2v.6M74.6 366.8l1 1.2M74.6 366.2l1 1M74.6 366.8l1 1M75.6 367.8v.2M75.6 367.2h6M75.6 367.8h6M81.6 367.8l-6 .2M81.6 364.5h11M81.6 367.2v.6M92.6 360.6v5.8M92.6 366.4l81 .1"/>
<path d="M92.6 360.6h21M111.8 360.6v.4M404 380h65M469 375h120M539 375v40M539 380h50M554 375v20M571 375v20M8 390h12M404 385h65M469 400h120M539 395h50"/>
<path d="M559 395v5M404 415v-65h65v65"/>
<circle cx="148.4" cy="48" r="1.65"/>
<circle cx="163" cy="47.7" r="2.1"/>
<circle cx="184" cy="61.7" r="2.5"/>
<circle cx="184" cy="61.7" r="3.5"/>
<circle cx="163" cy="156.7" r="2.1"/>
<circle cx="358.8" cy="235.5" r="2.5"/>
<circle cx="358.8" cy="235.5" r="3.5"/>
<circle cx="273.3" cy="246.5" r="1.25"/>
<circle cx="273.3" cy="246.5" r="2.25"/>
<circle cx="326.3" cy="246.5" r="2.25"/>
<circle cx="326.3" cy="246.5" r="1.25"/>
<circle cx="299.8" cy="276" r="52.5"/>
<circle cx="273.3" cy="290.5" r="1.25"/>
<circle cx="273.3" cy="290.5" r="2.25"/>
<circle cx="278.9" cy="297" r="1.25"/>
<circle cx="278.9" cy="297" r="2.25"/>
<circle cx="308.9" cy="292" r="2.25"/>
<circle cx="308.9" cy="292" r="1.25"/>
<circle cx="326.3" cy="290.5" r="2.25"/>
<circle cx="326.3" cy="290.5" r="1.25"/>
<circle cx="144.6" cy="304" r="9.2"/>
<circle cx="304.8" cy="318" r="2.25"/>
<circle cx="304.8" cy="318" r="1.25"/>
</g>
<path d="M500.1 241.7v6.5" fill="none" stroke="#000" stroke-width=".39" stroke-dasharray="15.2 1.3 1.3 1.3" stroke-dashoffset="13.9"/>
<path d="M500.1 241.7v-15" fill="none" stroke="#000" stroke-width=".39" stroke-dasharray="15.2 1.3 1.3 1.3" stroke-dashoffset="7.5"/>
<path d="M500.1 219.7v7" fill="none" stroke="#000" stroke-width=".39" stroke-dasharray="15.2 1.3 1.3 1.3" stroke-dashoffset="13.6"/>
<path d="M113.6 249.5h6.3M113.6 358.5h6.3" fill="none" stroke="#000" stroke-width=".39" stroke-dasharray="15.2 1.3 1.3 1.3" stroke-dashoffset="14"/>
<path d="M113.6 249.5h-26M113.6 358.5h-26" fill="none" stroke="#000" stroke-width=".39" stroke-dasharray="15.2 1.3 1.3 1.3" stroke-dashoffset="4.1"/>
<path d="M70.4 304h111" fill="none" stroke="#000" stroke-width=".39" stroke-dasharray="15.2 1.3 1.3 1.3" stroke-dashoffset="-.2"/>
<path d="M342 122.7h-21.1" fill="none" stroke="#000" stroke-width=".39" stroke-dasharray="15.2 1.3 1.3 1.3" stroke-dashoffset="6.6"/>
<path d="M437.4 122.7h25" fill="none" stroke="#000" stroke-width=".39" stroke-dasharray="15.2 1.3 1.3 1.3" stroke-dashoffset="4.6"/>
<path d="M390.1 50.1v95.6" fill="none" stroke="#000" stroke-width=".39" stroke-dasharray="15.2 1.3 1.3 1.3" stroke-dashoffset="7.4"/>
<g fill="none" stroke="#000" stroke-width=".9">
<path d="M163 27.4h13M163 25.8v13M38.9 102.2h13M40.5 102.2v13M219.9 102.2h13M231.3 102.2v13M297.4 127.7v13M491.5 127.7v13M295.8 140.7h13M480.1 140.7h13M163 187.2v13M163 198.5h13"/>
<path d="M208.4 297h13M210.1 297v13M407.7 297h13M419.1 297v13"/>
</g>
<g fill="#000">
<path d="M163 27.4l6-1v2zM163 198.5l6-1v2z"/>
<path d="M216.1 39.7l.5 3.5h-1zM215.6 161.2h1l-.5 3.5zM212.4 246.5l.5 3.5h-1zM211.9 287h1l-.5 3.5z"/>
<path d="M206.5 47.7l.5 3.5h-1zM206 153.2h1l-.5 3.5zM311.7 109.2h1l-.5 3.5zM312.2 132.7l.5 3.5h-1zM473.5 109.2h1l-.5 3.5zM474 132.7l.5 3.5h-1zM474 64.1l.5 3.5h-1zM473.5 83.2h1l-.5 3.5zM558.8 52.7l.5 3.5h-1zM558.3 151.2h1l-.5 3.5zM369.1 49.2h1l-.5 3.5zM369.6 59.7l.5 3.5h-1zM62.5 243.5h1l-.5 3.5zM63 252l.5 3.5h-1zM383.9 276l.5 3.5h-1zM383.4 288.5h1l-.5 3.5zM392.3 276l.5 3.5h-1zM391.8 293.5h1l-.5 3.5zM402.2 276l.5 3.5h-1zM401.7 314.5h1l-.5 3.5zM221.2 276l.5 3.5h-1zM220.7 287h1l-.5 3.5zM381.2 213.5l.5 3.5h-1zM380.7 232h1l-.5 3.5zM532.8 221.2h1l-.5 3.5zM533.3 236.7l.5 3.5h-1zM542.7 221.2h1l-.5 3.5zM543.2 241.7l.5 3.5h-1zM554.2 224.7l.5 3.5h-1zM553.7 247.2h1l-.5 3.5z"/>
<path d="M330.9 73l2.6 2.4-3.1-1.6zM328.2 110.2l.8-.6 1.7 3.1zM449.8 112.7l3.2-1.6 .3 .9z"/>
<path d="M231.3 102.2l1 6h-2zM40.5 102.2l1 6h-2zM490.5 134.7h2l-1 6zM296.4 134.7h2l-1 6z"/>
<path d="M168.2 144.6l-.8 .7 2.9 2.1zM79.8 56.9l2.1 2.8 .7-.7zM125 176.1l3.5-.5v1zM159.5 175.6l3.5 .5-3.5 .5zM333.5 42.7l3.5-.5v1zM443.1 42.2l3.5 .5-3.5 .5zM319.6 166.4l3.5 .5-3.5 .5zM337.6 166.9l3.5-.5v1zM296.3 368l3.5 .5-3.5 .5zM326.3 368.5l3.5-.5v1zM299.8 357.5l3.5-.5v1zM305.4 357l3.5 .5-3.5 .5zM296.3 349l3.5 .5-3.5 .5zM304.8 349.5l3.5-.5v1zM360.5 238.5l1.3 3.3 .9-.5zM354.8 229.7l2.2 2.8-1.3-3.3zM337.9 306.7l-.6 .8 3 1.8zM259.2 242.7l2.4 2.6 .6-.8zM493.6 214.2l3.5 .5-3.5 .5zM503.1 214.7l3.5-.5v1z"/>
<path d="M546.9 151.2h1l-.5 3.5zM547.4 59.7l.5 3.5h-1z"/>
<path d="M439.1 166.4l3.5 .5-3.5 .5zM460.1 166.9l3.5-.5v1z"/>
<path d="M191.5 184.2l3.5 .5-3.5 .5zM125 184.7l3.5-.5v1zM121.5 175.6l3.5 .5-3.5 .5zM58 176.1l3.5-.5v1zM296.3 368l3.5 .5-3.5 .5zM278.9 368.5l3.5-.5v1z"/>
<path d="M369.8 204.4l3.5-.5v1zM355.3 203.9l3.5 .5-3.5 .5z"/>
<path d="M89.1 233.7l3.5 .5-3.5 .5zM111.8 234.2l3.5-.5v1zM92.6 226.1l3.5-.5v1zM110.1 225.6l3.5 .5-3.5 .5z"/>
<path d="M262 234.7l.7-.7 2 3zM259.3 231l2.7 2.3-.7 .7z"/>
<path d="M468.2 250.7l.5 3.5h-1zM467.7 239.7h1l-.5 3.5z"/>
<path d="M419.1 297l1 6h-2zM210.1 297l1 6h-2z"/>
<path d="M273.3 378.6l3.5-.5v1zM322.8 378.1l3.5 .5-3.5 .5z"/>
</g>
<g font-size="11">
<text x="171.7" y="25.5">Б</text>
<text x="383.7" y="33.1">А-А</text>
<text x="34.2" y="113.2">А</text>
<text x="233.1" y="113.2">А</text>
<text x="291.3" y="136.7">В</text>
<text x="493.2" y="136.7">В</text>
<text x="297" y="190.1">В-В</text>
<text x="483.5" y="197.8">Г-Г (2 : 1)</text>
<text x="171.7" y="211.1">Б</text>
<text x="122.3" y="222.1">Б-Б</text>
<text x="204.8" y="308.1">Г</text>
<text x="420.6" y="308.1">Г</text>
<text x="495.7" y="371">ГРЛМ.468354.003Д2</text>
</g>
<g font-size="7.8">
<text x="78.8" y="9.5" transform="rotate(-180 78.8 9.5)">ГРЛМ.468354.003Д2</text>
<text x="474.2" y="387.5">Блок взрывозащищенный</text>
<text x="559.6" y="390">1.7</text>
<text x="577.6" y="390">1:1</text>
</g>
<g font-size="5.5">
<text x="385.2" y="41.7">М110х2</text>
<text x="59.4" y="44.5">128</text>
<text x="263.1" y="46.4">Взрыв</text>
<text x="263.1" y="51.9">М110х2/G6</text>
<text x="263.1" y="57.4">Длина резьбы &gt; 12 мм</text>
<text x="263.1" y="62.9">Количество полных ниток &gt; 5</text>
<text x="368.6" y="69.7" transform="rotate(-90 368.6 69.7)">7</text>
<text x="473" y="77.5" transform="rotate(-90 473 77.5)">&gt;12</text>
<text x="269.3" y="84.5">Взрыв</text>
<text x="482.2" y="84.5">Взрыв</text>
<text x="269.3" y="90">М20х1,5/H6</text>
<text x="269.3" y="95.5">Длина резьбы &gt; 9 мм</text>
<text x="482.2" y="90">М20х1,5/H6</text>
<text x="482.2" y="95.5">Длина резьбы &gt; 9 мм</text>
<text x="269.3" y="101">Количество полных ниток &gt; 5</text>
<text x="482.2" y="101">Количество полных ниток &gt; 5</text>
<text x="215.1" y="107.6" transform="rotate(-90 215.1 107.6)">125</text>
<text x="354.9" y="107.8">Вид взрывозащиты Ex d</text>
<text x="205.5" y="108.3" transform="rotate(-90 205.5 108.3)">109</text>
<text x="354.9" y="113.3">Свободный объём</text>
<text x="546.4" y="109.9" transform="rotate(-90 546.4 109.9)">95</text>
<text x="557.8" y="110.7" transform="rotate(-90 557.8 110.7)">102</text>
<text x="354.9" y="118.8">оболочки &gt; 100 см³</text>
<text x="311.2" y="129.9" transform="rotate(-90 311.2 129.9)">M20x1.5</text>
<text x="473" y="129.9" transform="rotate(-90 473 129.9)">M20x1.5</text>
<text x="329.1" y="165.9">&gt;9</text>
<text x="448.4" y="165.9">&gt;9</text>
<text x="18.3" y="172.5" transform="rotate(-90 18.3 172.5)">ГРЛМ.468354.003</text>
<text x="93.9" y="175.1">67</text>
<text x="141.8" y="175.1">38</text>
<text x="158.6" y="183.7">70</text>
<text x="332.7" y="203.4">М6</text>
<text x="362.6" y="203.4">11</text>
<text x="493.7" y="206.9">7 мест</text>
<text x="245.5" y="214.2" transform="rotate(48 245.5 214.2)">8</text>
<text x="497.5" y="213.7">M3</text>
<text x="223.9" y="219.9">105</text>
<text x="101.9" y="225.1">21</text>
<text x="380.2" y="226.8" transform="rotate(-90 380.2 226.8)">22</text>
<text x="100.4" y="233.2">19,2</text>
<text x="532.3" y="229.9" transform="rotate(-90 532.3 229.9)">6</text>
<text x="61.9" y="238.3" transform="rotate(-90 61.9 238.3)">M5</text>
<text x="467.2" y="236.1" transform="rotate(-90 467.2 236.1)">&gt;3</text>
<text x="542.2" y="234.5" transform="rotate(-90 542.2 234.5)">8,5</text>
<text x="553.2" y="238" transform="rotate(-90 553.2 238)">13</text>
<text x="67.4" y="241.5" transform="rotate(-90 67.4 241.5)">2 отв.</text>
<text x="220.2" y="262.6" transform="rotate(-90 220.2 262.6)">0,1</text>
<text x="211.4" y="269.9" transform="rotate(-90 211.4 269.9)">0,1</text>
<text x="382.9" y="264" transform="rotate(-90 382.9 264)">0,1</text>
<text x="391.3" y="264" transform="rotate(-90 391.3 264)">0,1</text>
<text x="220.2" y="272.3" transform="rotate(-90 220.2 272.3)">14,5</text>
<text x="382.9" y="270.9" transform="rotate(-90 382.9 270.9)">16</text>
<text x="391.3" y="270.9" transform="rotate(-90 391.3 270.9)">21</text>
<text x="211.4" y="277.7" transform="rotate(-90 211.4 277.7)">44</text>
<text x="401.2" y="294" transform="rotate(-90 401.2 294)">0,1</text>
<text x="401.2" y="301.8" transform="rotate(-90 401.2 301.8)">42</text>
<text x="410.5" y="341.3">Составные части, размещенные внутри оболочки, не показаны.</text>
<text x="331.1" y="348.5">5</text>
<text x="336.4" y="348.5">0,1</text>
<text x="329.9" y="356.5">9,1</text>
<text x="337.6" y="356.5">0,1</text>
<text x="253.4" y="367.5">20,9</text>
<text x="264.1" y="367.5">0,1</text>
<text x="305.4" y="367.6">26,5</text>
<text x="316" y="367.5">0,1</text>
<text x="290.8" y="377.6">53</text>
<text x="298.1" y="377.6">0,1</text>
</g>
<g font-size="3.9">
<text x="11.9" y="166.1" transform="rotate(-90 11.9 166.1)">Перв. примен.</text>
<text x="11.9" y="223.4" transform="rotate(-90 11.9 223.4)">Справ. №</text>
<text x="11.9" y="295.4" transform="rotate(-90 11.9 295.4)">Подп. и дата</text>
<text x="11.9" y="325.1" transform="rotate(-90 11.9 325.1)">Инв. № дубл.</text>
<text x="11.9" y="350.2" transform="rotate(-90 11.9 350.2)">Взам. инв. №</text>
<text x="405.2" y="353.9">Файл</text>
<text x="431.1" y="353.9">ГРЛМ.468354.003Д2.pdf</text>
<text x="405.1" y="358.9">Контрольная сумма</text>
<text x="11.9" y="380.4" transform="rotate(-90 11.9 380.4)">Подп. и дата</text>
<text x="405.1" y="383.9">Изм.</text>
<text x="406.7" y="378.9">0</text>
<text x="413" y="383.9">Лист</text>
<text x="413.6" y="378.9">Нов.</text>
<text x="427" y="383.9">№ докум.</text>
<text x="448.4" y="383.9">Подп.</text>
<text x="460.9" y="383.9">Дата</text>
<text x="543.9" y="378.9">Лит.</text>
<text x="558.9" y="378.9">Масса</text>
<text x="574.4" y="378.9">Масштаб</text>
<text x="405.1" y="388.9">Разраб.</text>
<text x="422.1" y="388.9">Василенков</text>
<text x="405.1" y="393.9">Пров.</text>
<text x="405.1" y="398.9">Т. контр.</text>
<text x="486.7" y="398.9">Чертеж вида взрывозащиты</text>
<text x="546" y="398.9">Лист</text>
<text x="568.7" y="398.9">Листов 1</text>
<text x="556.3" y="404.7">ООО «Группа</text>
<text x="11.9" y="410.1" transform="rotate(-90 11.9 410.1)">Инв. № подл.</text>
<text x="405.1" y="413.9">Утв.</text>
<text x="405.1" y="408.9">Н. контр.</text>
<text x="554.2" y="408.9">индустриальных</text>
<text x="556.2" y="413.1">технологий»</text>
<text x="480.7" y="418.6">Копировал</text>
<text x="557.6" y="418.4">Формат A2</text>
</g>
</svg>
